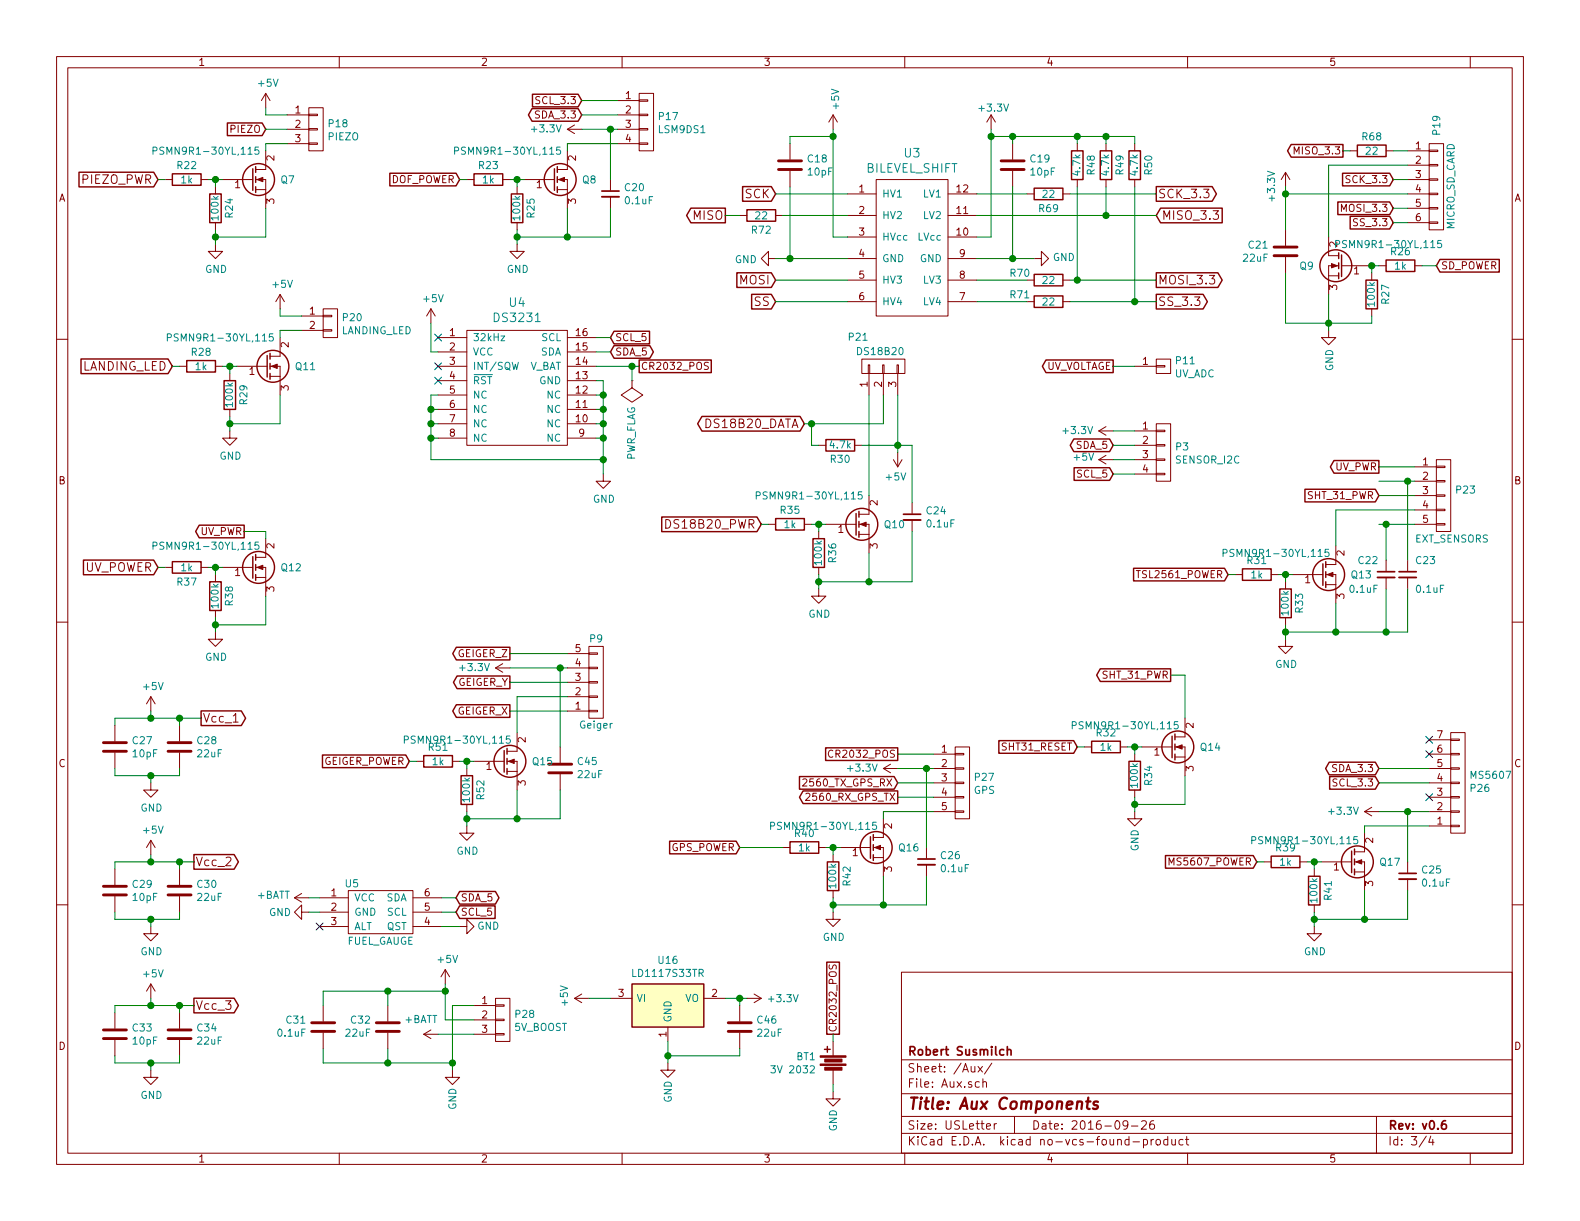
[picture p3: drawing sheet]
<svg xmlns="http://www.w3.org/2000/svg" width="279mm" height="216mm" viewBox="0 0 279 216" stroke-linecap="round" stroke-linejoin="round" font-family="sans-serif">
<g fill="none" stroke="#840000" stroke-width=".18">
<path d="M10 10h259.4v195.9h-259.4zM12 12h255.4v191.9h-255.4zM47 16.5l-.8 1.3M47 16.5v2.6M47 16.5l.8 1.3M54.6 19.1h2.5v7.6h-2.5zM60 10v2M109.2 17.8h3.8M110 10v2M113 17.7h1.6v.2h-1.6zM113 16.5h2.6v10.2h-2.6zM160 10v2"/>
<path d="M210 10v2M260 10v2M29.2 31.8h1.3M35.6 31.8h1.2M38.1 33v1.3M38.1 39.4v1.2M39.4 31.8h5.3M45.2 31.8h1.8v5M45.2 33.5h1.8M47 26.7v3.3h-1.8M50.8 20.3h3.8M50.8 22.9h3.8"/>
<path d="M50.8 25.4h3.8M54.6 25.3h1.5v.2h-1.5zM54.6 22.7h1.5v.3h-1.5zM54.6 20.2h1.5v.2h-1.5zM82.5 31.8h1.3M88.9 31.8h1.3M91.4 33v1.3M91.4 39.4v1.2M92.7 31.8h5.3M98.6 31.8h1.7v5M98.6 33.5h1.7M100.3 22.9h2.6"/>
<path d="M100.3 22.9l1.3 .7M100.3 26.7v3.3h-1.7M101.6 22.1l-1.3 .8M107.9 31.8v1.9M107.9 34.8v2M109.2 20.3h3.8M109.2 22.9h3.8M109.2 25.4h3.8M113 25.3h1.6v.2h-1.6zM113 22.7h1.6v.3h-1.6zM113 20.2h1.6v.2h-1.6zM130.8 38.1h1.3"/>
<path d="M137.2 38.1h1.2M139.7 25.4v2.8M139.7 30.2v2.8M147.3 20.3l-.7 1.3M147.3 20.3v2.6M147.3 20.3l.8 1.3M149.9 34.3h5M149.9 38.1h5M154.9 31.8h12.7v24.1h-12.7zM167.6 34.3h5.1M167.6 38.1h5.1M175.3 20.3l-.8 1.3"/>
<path d="M175.3 20.3v2.6M175.3 20.3l.7 1.3M179.1 25.4v2.8M179.1 30.2v2.8M181.6 34.3h1.3M188 34.3h1.2M190.5 25.4v1.3M190.5 31.8v1.2M195.6 25.4v1.3M195.6 31.8v1.2M200.7 25.4v1.3M200.7 31.8v1.2"/>
<path d="M227.3 30.5l-.7 1.3M227.3 30.5v2.5M227.3 30.5l.8 1.3M238.8 26.7h1.2M245.1 26.7h1.3M248.9 31.8h3.8M248.9 34.3h3.8M248.9 26.7h3.8M248.9 29.2h3.8M248.9 36.8h3.8M248.9 39.4h3.8M252.7 39.2h1.6v.3h-1.6z"/>
<path d="M252.7 36.7h1.6v.3h-1.6zM252.7 34.2h1.6v.2h-1.6zM252.7 31.6h1.6v.3h-1.6zM252.7 29.1h1.6v.2h-1.6zM252.7 26.5h1.6v.3h-1.6zM252.7 25.4h2.6v15.2h-2.6zM10 60h2M38.1 43.2v1.3h1.3l-1.3 1.2-1.3-1.2h1.3M49.5 52.1l-.7 1.2M49.5 52.1v2.5M49.5 59.7v3.3h-1.7M49.5 52.1l.8 1.2"/>
<path d="M53.3 55.9h3.8M53.3 58.4h3.8M57.1 58.3h1.6v.2h-1.6zM57.1 55.8h1.6v.2h-1.6zM57.1 54.6h2.6v5.1h-2.6zM76.2 54.6l-.8 1.3M76.2 54.6v2.6M76.2 54.6l.8 1.3M77.5 59.7h5M82.5 58.4h17.8v20.3h-17.8zM91.4 43.2v1.3h1.3l-1.3 1.2-1.2-1.2h1.2M100.3 59.7h5.1"/>
<path d="M135.9 45.7v-1.2l-1.3 1.2 1.3 1.3v-1.3h1.3M149.9 41.9h5M149.9 45.7h5M149.9 49.5h5M149.9 53.3h5M167.6 41.9h5.1M167.6 45.7h5.1M167.6 49.5h5.1M167.6 53.3h5.1M181.6 49.5h1.3M181.6 53.3h1.3M182.9 45.7h1.2v-1.2l1.3 1.2-1.3 1.3v-1.3"/>
<path d="M188 49.5h1.2M188 53.3h1.2M227.3 40.6v2.8M227.3 45.5v2.8M234.9 58.4v1.3h1.3l-1.3 1.3-1.2-1.3h1.2M234.9 48.8h1.8M234.9 41.9v3.3h1.8M236.7 47h-1.8v5.1M237.2 47h5.4M242.6 48.3v1.2M242.6 54.6v1.3M243.8 47h1.3"/>
<path d="M250.2 47h1.3M267.4 60h2M31.7 64.8h1.3M38.1 64.8h1.3M40.6 76.2v1.3h1.3l-1.3 1.2-1.2-1.2h1.2M40.6 66v1.3M40.6 72.4v1.3M41.9 64.8h5.3M47.8 64.8h1.7v5.1M47.8 66.5h1.7M77.5 62.2h5M77.5 64.8h5"/>
<path d="M77.5 67.3h5M77.5 69.9h5M77.5 72.4h5M77.5 74.9h5M77.5 77.5h5M100.3 62.2h5.1M100.3 64.8h5.1M100.3 67.3h5.1M100.3 69.9h5.1M100.3 72.4h5.1M100.3 74.9h5.1M100.3 77.5h5.1"/>
<path d="M111.8 67.3h.1M111.8 67.3v1.3l1.9 1.3-1.9 1.2-1.9-1.2 1.9-1.3M125.3 64.1h-.5l-.2 .1v.3l.5 .3 .2 .3-.3 .2h-.5M144.8 78.7h1.2M151.1 78.7h1.3M152.4 63.5h7.6v2.5h-7.6zM153.5 64.5h.3v1.5h-.3zM153.7 66v3.9M156.1 64.5h.2v1.5h-.2zM156.2 66v3.9M158.6 64.5h.3v1.5h-.3zM158.7 66v3.9"/>
<path d="M194.3 76.2l1.3 .8M194.3 76.2h2.5M195.6 75.4l-1.3 .8M200.7 76.2h3.8M200.7 78.7h3.8M200.7 64.8h3.8M204.5 78.6h1.5v.3h-1.5zM204.5 76.1h1.5v.2h-1.5zM204.5 74.9h2.5v10.2h-2.5zM204.5 64.6h1.5v.3h-1.5zM204.5 63.5h2.5v2.5h-2.5zM47 95.3v3.3h-1.8"/>
<path d="M106.7 83.8v1.3h1.2l-1.2 1.3-1.3-1.3h1.3M117.7 91.9a.77 .77 0 0 1 .9 .7 .77 .77 0 0 1-.9 .8zM135.9 92.7h1.3M142.2 92.7h1.3M144.8 94v1.3M146 92.7h5.4M151.9 92.7h1.8v5.1M151.9 94.5h1.8M153.7 87.6v3.3h-1.8M158 81.3l.7 1.3M158.7 80v2.6M159.5 81.3l-.8 1.3"/>
<path d="M161.3 88.9v1.9M161.3 91.9v2.1M194.3 81.3l1.3 .7M194.3 81.3h2.5M195.6 80.5l-1.3 .8M200.7 81.3h3.8M200.7 83.8h3.8M204.5 83.7h1.5v.2h-1.5zM204.5 81.2h1.5v.2h-1.5zM236.2 96.5v3.3h-1.8M245.1 99.1v1.9M248.9 99.1v1.9"/>
<path d="M250.2 82.6h3.8M250.2 85.1h3.8M250.2 87.6h3.8M250.2 90.2h3.8M250.2 92.7h3.8M254 92.6h1.5v.2h-1.5zM254 90h1.5v.3h-1.5zM254 87.5h1.5v.3h-1.5zM254 85h1.5v.2h-1.5zM254 82.4h1.5v.3h-1.5zM254 81.3h2.5v12.7h-2.5zM10 110h2"/>
<path d="M29.2 100.3h1.3M35.6 100.3h1.2M38.1 111.8v1.2h1.3l-1.3 1.3-1.3-1.3h1.3M38.1 101.6v1.3M38.1 108v1.2M39.4 100.3h5.3M45.2 100.3h1.8v5.1M45.2 102.1h1.8M87.6 118.1l1.3 .8M87.6 118.1h2.6M88.9 117.3l-1.3 .8M100.3 118.1h3.8"/>
<path d="M100.3 115.6h3.8M104.1 115.4h1.6v.3h-1.6zM104.1 118h1.6v.2h-1.6zM104.1 114.3h2.6v12.7h-2.6zM144.8 104.1v1.3h1.2l-1.2 1.3-1.3-1.3h1.3M144.8 100.3v1.3M218.4 101.6h1.3M224.8 101.6h1.3M227.3 113v1.3h1.3l-1.3 1.3-1.2-1.3h1.2M227.3 102.9v1.2M227.3 109.2v1.3M228.6 101.6h5.3"/>
<path d="M234.4 101.6h1.8v5.1M234.4 103.4h1.8M245.1 102.1v2M248.9 102.1v2M267.4 110h2M20.3 128.3v2.8M20.3 133.1v2.8M26.7 138.4v1.3h1.2l-1.2 1.3-1.3-1.3h1.3M26.7 123.2l-.8 1.3M26.7 123.2v2.5M26.7 123.2l.7 1.3M31.7 128.3v2.8"/>
<path d="M31.7 133.1v2.8M41.2 127.7h.9M73.7 134.6h1.2M80 134.6h1.3M82.5 135.9v1.3M83.8 134.6h5.4M89.7 134.6h1.7v5.1M89.7 136.4h1.7M91.4 129.5v3.3h-1.7M99.1 132.1v2.8M99.1 136.9v2.8M100.3 125.7h3.8"/>
<path d="M100.3 123.2h3.8M100.3 120.7h3.8M104.1 120.5h1.6v.3h-1.6zM104.1 123.1h1.6v.2h-1.6zM104.1 125.6h1.6v.3h-1.6zM142 137.8l.4-.1 .3 .4-.8 .9h.8M147.3 132.8a.6 .6 0 0 0-.9 .4 .6 .6 0 0 0 .6 .7l.3-.1M156.2 135.9h2.5M156.2 135.9l1.3 .8M157.5 135.1l-1.3 .8M165.1 138.4h3.8M165.1 135.9h3.8"/>
<path d="M165.1 133.4h3.8M168.9 138.3h1.5v.3h-1.5zM168.9 135.8h1.5v.2h-1.5zM168.9 133.2h1.5v.3h-1.5zM168.9 132.1h2.5v12.7h-2.5zM191.8 132.1h1.2M198.1 132.1h1.3M200.7 133.4v1.2M200.7 139.7v1.3M201.9 132.1h5.4M207.8 132.1h1.7v5.1M207.8 133.9h1.7"/>
<path d="M209.5 127v3.3h-1.7M252.7 138.4h3.8M252.7 135.9h3.8M252.7 133.4h3.8M252.7 130.8h3.8M256.5 129.5h2.6v17.8h-2.6zM256.5 130.7h1.6v.2h-1.6zM256.5 133.2h1.6v.3h-1.6zM256.5 135.8h1.6v.2h-1.6zM256.5 138.3h1.6v.3h-1.6zM10 160h2M20.3 153.7v2.8"/>
<path d="M20.3 158.5v2.8M26.7 148.6v2.5M26.7 148.6l-.8 1.3M26.7 148.6l.7 1.3M31.7 153.7v2.8M31.7 158.5v2.8M52.1 158.8h2.5M52.1 158.8l1.2 .7M53.3 158l-1.2 .8M56.5 158.8h5.1M61.6 157.5h11.4v7.6h-11.4zM73 158.8h5.1"/>
<path d="M82.5 146.1v1.2h1.3l-1.3 1.3-1.2-1.3h1.2M82.5 142.2v1.3M138.4 149.9h1.3M142.5 140.4l.5-.1 .2 .3-.8 .9h.8M144.8 149.9h1.2M147.3 151.1v1.3M147.3 157.5v1.3M148.6 149.9h5.3M154.4 149.9h1.8v5M154.4 151.6h1.8M156.2 144.8v3.3h-1.8M163.8 149.9v1.9"/>
<path d="M163.8 152.9v2M165.1 143.5h3.8M165.1 141h3.8M168.9 143.4h1.5v.2h-1.5zM168.9 140.8h1.5v.3h-1.5zM200.7 143.5v1.3h1.2l-1.2 1.3-1.3-1.3h1.3M223.5 152.4h1.3M229.9 152.4h1.2M232.4 153.7v1.2M233.7 152.4h5.3M239.5 152.4h1.8v5.1M239.5 154.2h1.8"/>
<path d="M241.3 143.5h2.5M241.3 143.5l1.3 .8M241.3 147.3v3.3h-1.8M242.6 142.7l-1.3 .8M248.9 152.4v1.9M248.9 155.4v2.1M252.7 146.1h3.8M252.7 143.5h3.8M252.7 141h3.8M256.5 140.8h1.6v.3h-1.6zM256.5 143.4h1.6v.2h-1.6zM256.5 145.9h1.6v.3h-1.6z"/>
<path d="M267.4 160h2M20.3 179.1v2.8M26.7 163.8v1.3h1.2l-1.2 1.3-1.3-1.3h1.3M26.7 174v2.5M26.7 174l-.8 1.3M26.7 174l.7 1.3M31.7 179.1v2.8M53.3 161.3v-1.3l-1.2 1.3 1.2 1.3v-1.3h1.3M56.5 161.3h5.1M56.5 163.8h5.1M57.1 177.8v2.8M68.6 177.8v2.8"/>
<path d="M73 161.3h5.1M73 163.8h5.1M78.7 171.5l-.7 1.2M78.7 171.5v2.5M78.7 171.5l.8 1.2M81.3 163.8h1.2v-1.2l1.3 1.2-1.3 1.3v-1.3M83.8 177.8h3.8M87.6 177.7h1.6v.2h-1.6zM87.6 176.5h2.6v7.7h-2.6zM101.6 176.5h2.5M101.6 176.5l1.3 .8M102.9 175.8l-1.3 .7"/>
<path d="M107.9 176.5h3.9M124.5 176.5h3.8M130.8 177.8v2.8M132.1 176.5h2.5M133.3 175.8l1.3 .7M134.6 176.5l-1.3 .8M146.7 170.6l-.1 .5 .1 .2h.4l.2-.6 .4-.1 .2 .3-.1 .4M147.3 161.3v1.3h1.3l-1.3 1.2-1.3-1.2h1.3M159.4 171.9h108v32h-108zM232.4 163.8v1.3h1.3l-1.3 1.3-1.3-1.3h1.3M232.4 160v1.3M20.3 183.9v2.8"/>
<path d="M26.7 189.2v1.3h1.2l-1.2 1.3-1.3-1.3h1.3M31.7 183.9v2.8M57.1 182.6v2.8M68.6 182.6v2.8M74.9 182.9h2.6M74.9 182.9l1.3 .7M76.2 182.1l-1.3 .8M80 189.2v1.3h1.3l-1.3 1.3-1.3-1.3h1.3M83.8 180.3h3.8M83.8 182.9h3.8M87.6 182.8h1.6v.2h-1.6zM87.6 180.2h1.6v.3h-1.6z"/>
<path d="M118.1 188v1.2h1.3l-1.3 1.3-1.3-1.3h1.3M118.1 181.6v2.6M130.8 182.6v2.8M147.3 193v1.3h1.3l-1.3 1.3-1.3-1.3h1.3M147.3 184.2v2.5M147.3 189.2v2.6M159.4 197.4h108M159.4 193.4h108M159.4 187.4h108M172.9 188.6l.8 1M173.2 191.3h-.5l-.2 .2v.6l.2 .2 .5-.1M173.7 188.6l-.8 1"/>
<path d="M173.8 191.4l.2-.1h.4v1M173.8 190.8v1.5M174.4 199.2l.8-.2-.1-.2-.4-.1-.3 .2 .1 .7h.6M175.4 188l-1.3 1.9M175.8 198.7v1M176.2 198.7l-.3 .1-.1 .2M179.4 197.4v3M199.4 198.8l-.1 .2a.48 .48 0 0 1-.6 0v-.7a.48 .48 0 0 1 .6-.1l.1 .1a1.19 1.19 0 0 1-.2 1.3l-.5 .1M200.1 199.1h1.1M201.9 198.3l.2-.1h.3l.3 .1v.3v.2l-.9 .9h.9M204 198.2a.59 .59 0 0 0-.7 .6l.1 .7 .2 .2 .5-.2 .1-.5-.2-.2h-.4l-.3 .2M243.4 197.4v6.5"/>
<path d="M60 203.9v2M110 203.9v2M159.4 200.4h108M160 203.9v2M200.4 201.9h1.1M202.2 201.5h.4l.3 .3-.1 .6h-.6M202.2 201.5v1.5M203.6 201.5v1M204 201.5l-.4 .3M204.5 201.6l.2-.1 .4 .1v.7l-.2 .2-.4-.2zM206.5 201.5h-.4l-.3 .3v.5l.3 .2 .4-.1M206.5 201v1.5"/>
<path d="M207.2 201.5l.1 .9 .3 .1 .2-.2M207.8 201.5v1M209.2 201.5h-.4l-.3 .3 .1 .5 .2 .2 .4-.1M209.6 201.5h.6M209.9 201v1.3l.3 .2M210 203.9v2M252.2 200.9l-1.2 1.9M253 200.9l-.3 1.1h.9M253.4 201.5v1M260 203.9v2"/>
</g>
<path d="M106.4 33.8h3.1M159.8 90.9h3M243.6 101.1h3M247.4 101.1h3M162.3 151.9h3.1M247.4 154.4h3M178.1 185.7l.1-.1a.37 .37 0 0 1 .6 .2v.8M178.1 185.1v1.5M255.6 198.2a.62 .62 0 0 0-.7 .6l.1 .7 .2 .2 .5-.2 .1-.5-.2-.2h-.4l-.3 .2" fill="none" stroke="#840000" stroke-width=".3"/>
<path d="M192.1 194.8h.7M192.5 194.1l-.3 1.7 .1 .2 .4 .1M194.2 194.8a.49 .49 0 0 0-.8 .3l.2 .3 .5 .1 .1 .2-.4 .4-.5-.1" fill="none" stroke="#840000" stroke-width=".41"/>
<g fill="none" stroke="#840000" stroke-width=".25">
<path d="M94.1 19.2h8.1l.7 1.1-.7 1.1h-8.1l-.7-1.1zM94.2 16.7h8l.7 1.1-.7 1.1h-8zM14 30.5h13.2l.7 1.3-.7 1.2h-13.2zM30.5 30.7h5.1v2.1h-5.1zM37.1 34.3h2v5.1h-2zM40.2 21.7h6.2l.6 1.2-.6 1.1h-6.2zM44.7 29.8v3.9M45.2 29.5v1M45.2 31.2v1.1M45.2 33v1M68.9 30.6h11.7l.7 1.2-.7 1.1h-11.7zM83.8 30.7h5.1v2.1h-5.1z"/>
<path d="M90.4 34.3h2.1v5.1h-2.1zM98 29.8v3.9M98.6 29.5v1M98.6 31.2v1.1M98.6 33v1M122.2 36.8h6.1v2.6h-6.1l-.8-1.3zM131.3 33h5.1l.8 1.3-.8 1.3h-5.1zM132.1 37.1h5.1v2h-5.1zM182.9 33.3h5.1v2h-5.1zM189.5 26.7h2v5.1h-2zM194.6 26.7h2v5.1h-2zM199.6 26.7h2.1v5.1h-2.1z"/>
<path d="M204.5 33h9.9l.7 1.3-.7 1.3h-9.9zM205.2 36.8h10.9v2.6h-10.9l-.7-1.3zM228.3 25.6h9.2v2.2h-9.2l-.6-1.1zM236.6 35.7h9.1l.7 1.1-.7 1.1h-9.1zM237.4 30.6h8.3l.7 1.2-.7 1.1h-8.3zM238.8 38.3h6.9l.7 1.1-.7 1.1h-6.9zM240 25.7h5.1v2h-5.1zM108.6 58.6h6.3v2.2h-6.3l-.7-1.1zM130.3 48.2h6.1l.8 1.3-.8 1.3h-6.1zM132.9 52h3.5l.8 1.3-.8 1.3h-3.5zM182.9 48.5h5.1v2h-5.1zM182.9 52.3h5.1v2.1h-5.1z"/>
<path d="M204.5 48.2h10.9l.7 1.3-.7 1.3h-10.9zM204.5 52h8.3l.7 1.3-.7 1.3h-8.3zM236.7 44.7v1M236.7 46.5v1M236.7 48.3v1M237.2 45.1v3.8M241.6 49.5h2v5.1h-2zM245.1 46h5.1v2h-5.1zM254.6 45.9h10.5v2.2h-10.5l-.6-1.1zM14.3 63.5h15.4l.8 1.3-.8 1.3h-15.4zM33 63.8h5.1v2h-5.1zM39.6 67.3h2.1v5.1h-2.1z"/>
<path d="M47.2 62.9v3.8M47.8 62.5v1M47.8 64.3v1M47.8 66v1.1M108.6 61.1h6.3l.6 1.1-.6 1.1h-6.3l-.7-1.1zM113 63.7h12.8v2.2h-12.8zM124.1 73.6h17.4l.7 1.3-.7 1.3h-17.4l-.7-1.3zM146 77.7h5.1v2.1h-5.1zM185 63.7h11.8v2.2h-11.8l-.7-1.1zM189.9 77.6h6.3l.6 1.1-.6 1.2h-6.3l-.6-1.2zM14.8 99h12.4l.7 1.3-.7 1.3h-12.4zM30.5 99.3h5.1v2h-5.1z"/>
<path d="M35.2 92.9h8v2.2h-8l-.6-1.1zM44.7 98.4v3.8M45.2 98v1.1M45.2 99.8v1M117 91.4h16.9l.7 1.3-.7 1.3h-16.9zM137.2 91.7h5v2h-5zM143.8 95.3h2v5h-2zM151.4 90.8v3.8M151.9 90.4v1M151.9 92.2v1M151.9 94v1M189.9 82.7h6.3l.6 1.1-.6 1.1h-6.3z"/>
<path d="M230.8 86.5h12.4l.6 1.1-.6 1.1h-12.4zM233.9 99.7v3.8M234.4 99.3v1M235.9 81.4h7.9v2.3h-7.9l-.6-1.1zM37.1 102.9h2v5.1h-2zM45.2 101.6v1M80.7 114.5h9.5v2.2h-9.5l-.6-1.1zM80.8 119.5h9.4v2.3h-9.4l-.6-1.1zM194.6 118.3h12.4v2.2h-12.4l-.7-1.1zM200.5 100.5h16l.7 1.1-.7 1.1h-16zM219.7 100.6h5.1v2h-5.1zM226.3 104.1h2v5.1h-2z"/>
<path d="M234.4 101.1v1M234.4 102.9v1M35.6 125.7h7.1l.7 1.3-.7 1.3h-7.1zM57 133.5h14.8l.6 1.1-.6 1.1h-14.8zM74.9 133.6h5.1v2h-5.1zM80.7 124.6h9.5v2.2h-9.5l-.6-1.1zM81.5 137.2h2.1v5h-2.1zM89.2 132.7v3.8M89.7 132.3v1.1M89.7 134.1v1M89.7 135.9v1M141.4 137.3h16.7l.6 1.1-.6 1.1h-16.7z"/>
<path d="M142 139.9h16.7v2.2h-16.7l-.6-1.1zM146 132.2h12.7v2.3h-12.7zM176.6 131h13.3l.6 1.1-.6 1.1h-13.3zM193 131.1h5.1v2h-5.1zM199.6 134.6h2.1v5.1h-2.1zM207.3 130.2v3.8M207.8 129.8v1M207.8 131.6v1M207.8 133.4v1M235.1 134.8h8.1l.6 1.1-.6 1.1h-8.1l-.7-1.1zM235.1 137.3h8.1l.6 1.1-.6 1.1h-8.1zM34.3 151.1h7.1l.8 1.3-.8 1.3h-7.1z"/>
<path d="M81.3 157.6h6.3l.6 1.2-.6 1.1h-6.3l-.7-1.1zM118.4 148.7h11.8l.6 1.2-.6 1.1h-11.8zM139.7 148.8h5.1v2.1h-5.1zM146.3 152.4h2v5.1h-2zM153.9 148v3.8M154.4 147.6v1M154.4 149.4v1M154.4 151.1v1M206.1 151.3h15.5l.6 1.1-.6 1.1h-15.5zM224.8 151.4h5.1v2h-5.1zM231.4 154.9h2v5.1h-2zM239 150.5v3.8"/>
<path d="M239.5 150.1v1M239.5 151.9v1M239.5 153.7v1M34.3 176.5h7.1l.8 1.3-.8 1.3h-7.1zM81.3 160.2h6.3v2.2h-6.3l-.7-1.1zM111.8 174h12.7v7.6h-12.7zM146.2 170.1h2.2v12.8h-2.2zM145.8 185.5h1M146.3 185v1.1"/>
<circle cx="45.7" cy="31.7" r="2.82"/>
<circle cx="99.1" cy="31.7" r="2.82"/>
<circle cx="236.2" cy="47" r="2.82"/>
<circle cx="48.3" cy="64.8" r="2.82"/>
<circle cx="152.4" cy="92.7" r="2.82"/>
<circle cx="45.7" cy="100.3" r="2.82"/>
<circle cx="234.9" cy="101.6" r="2.82"/>
<circle cx="90.2" cy="134.6" r="2.82"/>
<circle cx="208.3" cy="132.1" r="2.82"/>
<circle cx="154.9" cy="149.9" r="2.82"/>
<circle cx="240" cy="152.4" r="2.82"/>
</g>
<g fill="none" stroke="#840000" stroke-width=".51">
<path d="M137.7 30h4M137.7 28.4h4M177 30h4.1M177 28.4h4.1M225.3 45.2h4.1M225.3 43.7h4.1M18.3 132.8h4.1M18.3 131.3h4.1M29.7 132.8h4.1M29.7 131.3h4.1M97 135.1h4.1M97 136.7h4.1"/>
<path d="M18.3 158.2h4.1M18.3 156.7h4.1M29.7 158.2h4.1M29.7 156.7h4.1M18.3 183.6h4.1M18.3 182.1h4.1M29.7 183.6h4.1M29.7 182.1h4.1M55.1 180.8h4.1M55.1 182.4h4.1M66.5 180.8h4.1M66.5 182.4h4.1"/>
<path d="M128.8 180.8h4M128.8 182.4h4"/>
</g>
<path d="M106.4 34.8h3.1M159.8 91.9h3M243.6 102.1h3M247.4 102.1h3M162.3 152.9h3.1M247.4 155.4h3" fill="none" stroke="#840000" stroke-width=".33"/>
<g fill="none" stroke="#000084" stroke-width=".18">
<path d="M76.9 59.1l1.2 1.2M78.1 59.1l-1.2 1.2M76.9 64.2l1.2 1.2M76.9 66.7l1.2 1.2M78.1 64.2l-1.2 1.2M78.1 66.7l-1.2 1.2M252.1 132.7l1.2 1.3M252.1 130.2l1.2 1.2M253.3 132.7l-1.2 1.3M253.3 130.2l-1.2 1.2M252.1 140.4l1.2 1.2M253.3 140.4l-1.2 1.2"/>
<path d="M55.9 163.2l1.2 1.2M57.1 163.2l-1.2 1.2"/>
</g>
<g fill="none" stroke="#008484" stroke-width=".18">
<path d="M27.1 26.7l.6-.1v-.5l-.2-.1h-.4v1.3M45.7 26h-.6v.6l.4-.1 .3 .2v.4l-.3 .2-.4-.1M80.4 26.7l.7-.1v-.5l-.2-.1h-.5v1.3M99.1 26h-.6l-.1 .6 .5-.1 .2 .2v.4l-.2 .2-.5-.1M29.6 59.7l.7-.1v-.4l-.2-.2h-.5v1.3M48.3 59h-.6l-.1 .6 .5-.1 .2 .3v.3l-.2 .2-.5-.1M88.6 59.4h.7l-.7 .8h.7M254.9 42.5h-.6l-.1 .6 .5-.1 .2 .3v.3l-.2 .2-.5-.1M27.1 96.5l.6-.1v-.4l-.2-.1h-.4v1.2M45.7 95.9h-.6v.6l.4-.2 .3 .3v.3l-.3 .2-.4-.1M133.7 87.6l.7-.1v-.4l-.2-.1h-.5v1.2M152.4 87h-.6l-.1 .6 .5-.1 .3 .2v.3l-.3 .2-.5-.1"/>
<path d="M216.3 97.8l.6-.1v-.4l-.1-.2h-.5v1.3M234.9 97.1h-.5l-.1 .6 .5-.1 .2 .3v.3l-.2 .2-.5-.1M71.5 130.8l.7-.1v-.4l-.2-.2h-.5v1.3M90.2 130.1h-.6l-.1 .7 .5-.2 .2 .3v.3l-.2 .2-.5-.1M189.6 128.3l.7-.1v-.5l-.2-.1h-.5v1.3M208.3 127.6h-.6l-.1 .6 .5-.1 .3 .2v.4l-.3 .2-.5-.1M136.3 146.1l.6-.2v-.4l-.1-.1h-.5v1.3M154.9 145.4h-.5l-.1 .6 .5-.1 .2 .2v.3l-.2 .3-.5-.2M221.4 148.6l.6-.1v-.4l-.2-.2h-.4v1.3M240 147.9h-.6v.6l.5-.1 .2 .3v.3l-.2 .2-.5-.1M136.3 188.4h.8l-.4 .5 .4 .2v.5l-.2 .1-.6-.1"/>
</g>
<g fill="#840000" stroke="#840000" stroke-width=".18">
<path d="M48 64.8l1-.4v.8z"/>
<path d="M145 188.1h4.6v.3h-4.6z"/>
<path d="M145 186.7h4.6v.2h-4.6z"/>
<path d="M145.8 188.7h3.1v.5h-3.1z"/>
<path d="M145.8 187.3h3.1v.5h-3.1z"/>
<path d="M45.5 31.8l1-.4v.7z"/>
<path d="M98.8 31.8l1-.4v.7z"/>
<path d="M45.5 100.3l1-.4v.8z"/>
<path d="M89.9 134.6l1-.4v.8z"/>
<path d="M154.7 149.9l1-.4v.7z"/>
<path d="M208 132.1l1-.4v.8z"/>
<path d="M239.8 152.4l1-.4v.8z"/>
<path d="M234.7 101.6l1-.4v.8z"/>
<path d="M235.5 46.6l1 .4-1 .4z"/>
<path d="M152.1 92.7l1.1-.4v.8z"/>
</g>
<path d="M111.8 174h12.7v7.6h-12.7z" fill="#ffffc2" stroke="#ffffc2" stroke-width=".18"/>
<g fill="none" stroke="#008400" stroke-width=".18">
<path d="M47 19.1v1.2h3.8M102.9 17.8h6.3M27.9 31.8h1.3M36.8 31.8h2.6M38.1 31.8v1.2M47 22.9h3.8M47 36.8v5.1h-8.9M50.8 25.4h-3.8v1.3M81.3 31.8h1.2M90.2 31.8h2.5M91.4 31.8v1.2M100.3 36.8v5.1"/>
<path d="M102.9 20.3h6.3M102.9 22.9h6.3M107.9 22.9v8.9M107.9 36.8v5.1h-16.5M109.2 25.4h-8.9v1.3M128.3 38.1h2.5M137.2 34.3h12.7M138.4 38.1h11.5M139.7 33v12.7M147.3 22.9v19h2.6M147.3 24.1h-7.6v1.3M172.7 38.1h31.8"/>
<path d="M172.7 34.3h8.9M175.3 24.1h25.4v1.3M175.3 22.9v19h-2.6M179.1 24.1v1.3M179.1 33v12.7M189.2 34.3h15.3M190.5 24.1v1.3M190.5 33v16.5M195.6 24.1v1.3M195.6 33v5.1M200.7 33v20.3M227.3 34.3h21.6"/>
<path d="M227.3 33v7.6M237.5 26.7h1.3M246.4 26.7h2.5M246.4 31.8h2.5M246.4 36.8h2.5M246.4 39.4h2.5M248.9 29.2h-14v12.7M38.1 40.6v2.6M49.5 54.6v1.3h3.8M53.3 58.4h-3.8v1.3M76.2 57.2v5h1.3M91.4 40.6v2.6"/>
<path d="M105.4 59.7h2.5M137.2 49.5h12.7M137.2 53.3h12.7M137.2 45.7h12.7M172.7 49.5h8.9M172.7 53.3h8.9M172.7 45.7h10.2M189.2 49.5h15.3M189.2 53.3h15.3M227.3 48.3v8.9h15.3v-1.3M234.9 52.1v6.3M243.8 47h-1.2v1.3"/>
<path d="M251.5 47h2.5M30.5 64.8h1.2M39.4 64.8h2.5M40.6 64.8v1.2M40.6 73.7v2.5M49.5 69.9v5h-8.9M76.2 77.5h1.3M76.2 74.9h1.3M76.2 72.4h1.3M77.5 69.9h-1.3v11.4h30.5M105.4 64.8h7.6M105.4 62.2h2.5"/>
<path d="M105.4 77.5h1.3M105.4 74.9h1.3M105.4 72.4h1.3M105.4 69.9h1.3M105.4 67.3h1.3v16.5M111.8 64.8v2.5M143.5 74.9v3.8h1.3M152.4 78.7h8.9v10.2M153.7 69.9v17.7M156.2 69.9v5h-14M158.7 69.9v10.1M196.8 78.7h3.9"/>
<path d="M196.8 64.8h3.9M196.8 76.2h3.9M43.2 94h3.8v1.3M134.6 92.7h1.3M143.5 92.7h2.5M144.8 92.7v1.3M153.7 97.8v5.1M161.3 94v8.9h-16.5M196.8 83.8h3.9M196.8 81.3h3.9M243.8 85.1h6.4M243.8 82.6h6.4"/>
<path d="M243.8 92.7h6.4M243.8 87.6h6.4M245.1 92.7v6.4M248.9 85.1v14M250.2 90.2h-14v6.3M27.9 100.3h1.3M36.8 100.3h2.6M38.1 100.3v1.3M38.1 109.2v2.6M47 105.4v5.1h-8.9M90.2 115.6h10.1M90.2 118.1h10.1"/>
<path d="M99.1 118.1v14M144.8 101.6v2.5M207 119.4h2.5v7.6M217.2 101.6h1.2M226.1 101.6h2.5M227.3 101.6v1.3M227.3 110.5v2.5M236.2 106.7v5.1M245.1 104.1v7.7M248.9 104.1v7.7h-21.6M20.3 135.9v1.3h11.4v-1.3M26.7 125.7v1.3"/>
<path d="M26.7 137.2v1.2M31.7 127v1.3M35.6 127h-15.3v1.3M72.4 134.6h1.3M81.3 134.6h2.5M82.5 134.6v1.3M90.2 125.7h10.1M90.2 120.7h10.1M91.4 139.7v5.1M99.1 139.7v5.1h-16.6M100.3 123.2h-8.9v6.3M158.7 133.4h6.4"/>
<path d="M158.7 138.4h6.4M158.7 135.9h6.4M163.8 135.9v14M190.5 132.1h1.3M199.4 132.1h2.5M200.7 132.1v1.3M209.5 137.2v5h-8.8M243.8 138.4h8.9M243.8 135.9h8.9M26.7 151.1v1.3M31.7 152.4v1.3M34.3 152.4h-14v1.3"/>
<path d="M54.6 158.8h1.9M78.1 158.8h2.5M82.5 143.5v2.6M130.8 149.9h7.6M146 149.9h2.6M147.3 149.9v1.2M147.3 158.8v2.5M156.2 154.9v5.1M158.7 141h6.4M163.8 154.9v5.1h-16.5M165.1 143.5h-8.9v1.3M200.7 141v2.5"/>
<path d="M222.2 152.4h1.3M231.1 152.4h2.6M232.4 152.4v1.3M241.3 157.5v5.1M243.8 143.5h8.9M248.9 143.5v8.9M248.9 157.5v5.1h-16.5M252.7 146.1h-11.4v1.2M20.3 161.3v1.3h11.4v-1.3M26.7 162.6v1.2M26.7 176.5v1.3M31.7 177.8v1.3"/>
<path d="M34.3 177.8h-14v1.3M54.6 161.3h1.9M68.6 175.3v2.5M78.1 163.8h3.2M78.1 161.3h2.5M78.7 175.3h-21.6v2.5M78.7 174v6.3h5.1M83.8 177.8h-3.8v11.4M104.1 176.5h3.8M128.3 176.5h3.8M130.8 176.5v1.3M232.4 161.3v2.5"/>
<path d="M20.3 186.7v1.3h11.4v-1.3M26.7 188v1.2M57.1 185.4v2.6h22.9M68.6 185.4v2.6M77.5 182.9h6.3M118.1 184.2v3.8M130.8 185.4v1.3h-12.7M147.3 182.9v1.3M147.3 191.8v1.2"/>
</g>
<g fill="#008400" stroke="#008400" stroke-width=".25">
<circle cx="118.1" cy="186.7" r=".51"/>
<circle cx="130.8" cy="176.5" r=".51"/>
<circle cx="200.7" cy="53.3" r=".51"/>
<circle cx="245.1" cy="111.8" r=".51"/>
<circle cx="111.8" cy="64.8" r=".51"/>
<circle cx="195.6" cy="38.1" r=".51"/>
<circle cx="190.5" cy="49.5" r=".51"/>
<circle cx="190.5" cy="24.1" r=".51"/>
<circle cx="195.6" cy="24.1" r=".51"/>
<circle cx="179.1" cy="24.1" r=".51"/>
<circle cx="99.1" cy="118.1" r=".51"/>
<circle cx="91.4" cy="144.8" r=".51"/>
<circle cx="82.6" cy="144.8" r=".51"/>
<circle cx="82.6" cy="134.6" r=".51"/>
<circle cx="163.8" cy="135.9" r=".51"/>
<circle cx="76.2" cy="77.5" r=".51"/>
<circle cx="76.2" cy="74.9" r=".51"/>
<circle cx="76.2" cy="72.4" r=".51"/>
<circle cx="106.7" cy="69.9" r=".51"/>
<circle cx="106.7" cy="72.4" r=".51"/>
<circle cx="106.7" cy="74.9" r=".51"/>
<circle cx="106.7" cy="77.5" r=".51"/>
<circle cx="106.7" cy="81.3" r=".51"/>
<circle cx="156.2" cy="160" r=".51"/>
<circle cx="147.3" cy="160" r=".51"/>
<circle cx="147.3" cy="149.9" r=".51"/>
<circle cx="68.6" cy="175.3" r=".51"/>
<circle cx="68.6" cy="188" r=".51"/>
<circle cx="80" cy="188" r=".51"/>
<circle cx="78.7" cy="175.3" r=".51"/>
<circle cx="200.7" cy="142.2" r=".51"/>
<circle cx="200.7" cy="132.1" r=".51"/>
<circle cx="248.9" cy="143.5" r=".51"/>
<circle cx="241.3" cy="162.6" r=".51"/>
<circle cx="232.4" cy="162.6" r=".51"/>
<circle cx="232.4" cy="152.4" r=".51"/>
<circle cx="245.1" cy="92.7" r=".51"/>
<circle cx="236.2" cy="111.8" r=".51"/>
<circle cx="227.3" cy="111.8" r=".51"/>
<circle cx="227.3" cy="101.6" r=".51"/>
<circle cx="108" cy="22.9" r=".51"/>
<circle cx="100.3" cy="41.9" r=".51"/>
<circle cx="91.4" cy="41.9" r=".51"/>
<circle cx="91.4" cy="31.8" r=".51"/>
<circle cx="235" cy="57.2" r=".51"/>
<circle cx="227.3" cy="34.3" r=".51"/>
<circle cx="153.7" cy="102.9" r=".51"/>
<circle cx="144.8" cy="102.9" r=".51"/>
<circle cx="143.5" cy="74.9" r=".51"/>
<circle cx="158.8" cy="78.7" r=".51"/>
<circle cx="38.1" cy="110.5" r=".51"/>
<circle cx="242.6" cy="47" r=".51"/>
<circle cx="175.3" cy="24.1" r=".51"/>
<circle cx="179.1" cy="45.7" r=".51"/>
<circle cx="139.7" cy="45.7" r=".51"/>
<circle cx="147.3" cy="24.1" r=".51"/>
<circle cx="144.8" cy="92.7" r=".51"/>
<circle cx="26.7" cy="177.8" r=".51"/>
<circle cx="26.7" cy="188" r=".51"/>
<circle cx="31.8" cy="177.8" r=".51"/>
<circle cx="26.7" cy="152.4" r=".51"/>
<circle cx="26.7" cy="162.6" r=".51"/>
<circle cx="31.8" cy="152.4" r=".51"/>
<circle cx="26.7" cy="127" r=".51"/>
<circle cx="26.7" cy="137.2" r=".51"/>
<circle cx="31.8" cy="127" r=".51"/>
<circle cx="38.1" cy="100.3" r=".51"/>
<circle cx="40.6" cy="74.9" r=".51"/>
<circle cx="40.6" cy="64.8" r=".51"/>
<circle cx="38.1" cy="41.9" r=".51"/>
<circle cx="38.1" cy="31.8" r=".51"/>
<circle cx="248.9" cy="85.1" r=".51"/>
</g>
<text font-size="2.8" fill="#840000" x="160.4" y="196.2">Title: Aux Components</text>
<g font-size="2.1" fill="#008484">
<text x="159.9" y="27.8">U3</text>
<text x="153.2" y="30.5">BILEVEL_SHIFT</text>
<text x="87.6" y="56.9">DS3231</text>
<text x="90.1" y="54.3">U4</text>
</g>
<g font-size="2.1" fill="#840000">
<text x="14.5" y="32.5">PIEZO_PWR</text>
<text x="131.8" y="35.1">SCK</text>
<text x="204.7" y="35.1">SCK_3.3</text>
<text x="122.6" y="38.9">MISO</text>
<text x="205.4" y="38.9">MISO_3.3</text>
<text x="130.8" y="50.3">MOSI</text>
<text x="204.7" y="50.3">MOSI_3.3</text>
<text x="133.4" y="54.1">SS</text>
<text x="204.7" y="54.1">SS_3.3</text>
<text x="14.5" y="65.5">LANDING_LED</text>
<text x="125" y="75.7">DS18B20_DATA</text>
<text x="118.4" y="93.5">DS18B20_PWR</text>
<text x="14.9" y="101.1">UV_POWER</text>
<text x="35.8" y="127.8">Vcc_1</text>
<text x="34.5" y="153.2">Vcc_2</text>
<text x="34.5" y="178.6">Vcc_3</text>
<text x="160.4" y="189.6">Sheet: /Aux/</text>
<text x="160.4" y="186.6">Robert Susmilch</text>
<text x="160.4" y="192.3">File: Aux.sch</text>
<text x="160.4" y="202.5">KiCad E.D.A. kicad no-vcs-found-product</text>
<text x="160.4" y="199.7">Size: USLetter</text>
<text x="182.4" y="199.7">Date: 2016-09-26</text>
<text x="245.4" y="199.7">Rev: v0.6</text>
<text x="245.4" y="202.5">Id: 3/4</text>
</g>
<g font-size="1.8" fill="#840000">
<text x="35" y="11.6">1</text>
<text x="85" y="11.6">2</text>
<text x="135" y="11.6">3</text>
<text x="185" y="11.6">4</text>
<text x="235" y="11.6">5</text>
<text x="110.6" y="17.5">1</text>
<text x="40.9" y="23.5">PIEZO</text>
<text x="52.2" y="20.1">1</text>
<text x="52.2" y="22.6">2</text>
<text x="94.9" y="21">SDA_3.3</text>
<text x="95.1" y="18.4">SCL_3.3</text>
<text x="110.6" y="20.1">2</text>
<text x="110.6" y="22.6">3</text>
<text x="48.5" y="28.4" transform="rotate(-90 48.5 28.4)">2</text>
<text x="52.2" y="25.1">3</text>
<text x="101.9" y="28.4" transform="rotate(-90 101.9 28.4)">2</text>
<text x="110.6" y="25.1">4</text>
<text x="229.3" y="27.3">MISO_3.3</text>
<text x="250.3" y="26.4">1</text>
<text x="250.3" y="29">2</text>
<text x="10.4" y="35.6">A</text>
<text x="41.6" y="33.3">1</text>
<text x="69.1" y="32.4">DOF_POWER</text>
<text x="94.9" y="33.3">1</text>
<text x="151.9" y="34">1</text>
<text x="169.2" y="34">12</text>
<text x="238.4" y="32.4">SCK_3.3</text>
<text x="250.3" y="31.5">3</text>
<text x="250.3" y="34">4</text>
<text x="267.8" y="35.6">A</text>
<text x="48.5" y="36" transform="rotate(-90 48.5 36)">3</text>
<text x="101.9" y="36" transform="rotate(-90 101.9 36)">3</text>
<text x="151.9" y="37.8">2</text>
<text x="151.9" y="41.7">3</text>
<text x="169.2" y="41.7">10</text>
<text x="169.2" y="37.8">11</text>
<text x="237.6" y="37.5">MOSI_3.3</text>
<text x="239.8" y="40">SS_3.3</text>
<text x="250.3" y="36.6">5</text>
<text x="250.3" y="39.1">6</text>
<text x="151.9" y="45.5">4</text>
<text x="169.7" y="45.5">9</text>
<text x="254.8" y="47.6">SD_POWER</text>
<text x="151.9" y="49.3">5</text>
<text x="151.9" y="53.1">6</text>
<text x="169.7" y="53.1">7</text>
<text x="169.7" y="49.3">8</text>
<text x="236.5" y="51.3" transform="rotate(-90 236.5 51.3)">3</text>
<text x="239.4" y="48.5">1</text>
<text x="54.8" y="55.6">1</text>
<text x="54.8" y="58.2">2</text>
<text x="79.5" y="59.4">1</text>
<text x="101.9" y="59.4">16</text>
<text x="51.1" y="61.4" transform="rotate(-90 51.1 61.4)">2</text>
<text x="79.5" y="62">2</text>
<text x="79.5" y="64.5">3</text>
<text x="101.9" y="64.5">14</text>
<text x="101.9" y="62">15</text>
<text x="108.7" y="60.3">SCL_5</text>
<text x="108.7" y="62.9">SDA_5</text>
<text x="113.3" y="65.4">CR2032_POS</text>
<text x="184.6" y="65.4">UV_VOLTAGE</text>
<text x="202.1" y="64.5">1</text>
<text x="44.1" y="66.3">1</text>
<text x="51.1" y="69.1" transform="rotate(-90 51.1 69.1)">3</text>
<text x="79.5" y="67.1">4</text>
<text x="79.5" y="69.6">5</text>
<text x="101.9" y="69.6">12</text>
<text x="101.9" y="67.1">13</text>
<text x="153.4" y="68.4" transform="rotate(-90 153.4 68.4)">1</text>
<text x="156" y="68.4" transform="rotate(-90 156 68.4)">2</text>
<text x="158.5" y="68.4" transform="rotate(-90 158.5 68.4)">3</text>
<text x="79.5" y="72.1">6</text>
<text x="79.5" y="74.7">7</text>
<text x="79.5" y="77.2">8</text>
<text x="101.9" y="74.7">10</text>
<text x="101.9" y="72.1">11</text>
<text x="102.4" y="77.2">9</text>
<text x="202.1" y="75.9">1</text>
<text x="190.4" y="79.4">SDA_5</text>
<text x="202.1" y="78.5">2</text>
<text x="202.1" y="81">3</text>
<text x="202.1" y="83.6">4</text>
<text x="236" y="83.2">UV_PWR</text>
<text x="251.6" y="82.3">1</text>
<text x="10.4" y="85.6">B</text>
<text x="155.2" y="89.4" transform="rotate(-90 155.2 89.4)">2</text>
<text x="190.6" y="84.5">SCL_5</text>
<text x="231.4" y="88.3">SHT_31_PWR</text>
<text x="251.6" y="84.8">2</text>
<text x="251.6" y="87.4">3</text>
<text x="251.6" y="89.9">4</text>
<text x="267.8" y="85.6">B</text>
<text x="35.4" y="94.6">UV_PWR</text>
<text x="148.2" y="94.2">1</text>
<text x="251.6" y="92.5">5</text>
<text x="41.6" y="101.9">1</text>
<text x="48.5" y="97" transform="rotate(-90 48.5 97)">2</text>
<text x="155.2" y="97" transform="rotate(-90 155.2 97)">3</text>
<text x="237.7" y="98.3" transform="rotate(-90 237.7 98.3)">2</text>
<text x="48.5" y="104.6" transform="rotate(-90 48.5 104.6)">3</text>
<text x="201.4" y="102.2">TSL2561_POWER</text>
<text x="230.8" y="103.1">1</text>
<text x="237.7" y="105.9" transform="rotate(-90 237.7 105.9)">3</text>
<text x="81" y="116.2">GEIGER_Z</text>
<text x="101.8" y="117.9">4</text>
<text x="101.8" y="115.3">5</text>
<text x="80.9" y="121.3">GEIGER_Y</text>
<text x="101.8" y="125.5">1</text>
<text x="101.8" y="122.9">2</text>
<text x="101.8" y="120.4">3</text>
<text x="195.1" y="120">SHT_31_PWR</text>
<text x="80.9" y="126.4">GEIGER_X</text>
<text x="93" y="131.3" transform="rotate(-90 93 131.3)">2</text>
<text x="211.1" y="128.8" transform="rotate(-90 211.1 128.8)">2</text>
<text x="254.2" y="130.6">7</text>
<text x="10.4" y="135.6">C</text>
<text x="57" y="135.3">GEIGER_POWER</text>
<text x="86" y="136.1">1</text>
<text x="147.3" y="134">CR2032_POS</text>
<text x="166.5" y="133.1">1</text>
<text x="166.5" y="135.6">2</text>
<text x="177.3" y="132.7">SHT31_RESET</text>
<text x="204.1" y="133.6">1</text>
<text x="211.1" y="136.4" transform="rotate(-90 211.1 136.4)">3</text>
<text x="235.9" y="136.5">SDA_3.3</text>
<text x="254.2" y="135.6">5</text>
<text x="254.2" y="133.1">6</text>
<text x="267.8" y="135.6">C</text>
<text x="93" y="138.9" transform="rotate(-90 93 138.9)">3</text>
<text x="142.6" y="139.1">2560_TX_GPS_RX</text>
<text x="143.2" y="141.6">2560_RX_GPS_TX</text>
<text x="166.5" y="138.2">3</text>
<text x="166.5" y="140.7">4</text>
<text x="166.5" y="143.3">5</text>
<text x="236.1" y="139.1">SCL_3.3</text>
<text x="254.2" y="143.3">2</text>
<text x="254.2" y="140.7">3</text>
<text x="254.2" y="138.2">4</text>
<text x="157.7" y="146.5" transform="rotate(-90 157.7 146.5)">2</text>
<text x="242.8" y="149.1" transform="rotate(-90 242.8 149.1)">2</text>
<text x="254.2" y="145.8">1</text>
<text x="118.6" y="150.5">GPS_POWER</text>
<text x="150.8" y="151.4">1</text>
<text x="157.7" y="154.2" transform="rotate(-90 157.7 154.2)">3</text>
<text x="207.2" y="153">MS5607_POWER</text>
<text x="235.9" y="153.9">1</text>
<text x="58.6" y="158.5">1</text>
<text x="58.6" y="161">2</text>
<text x="75.1" y="161">5</text>
<text x="75.1" y="158.5">6</text>
<text x="81.4" y="159.4">SDA_5</text>
<text x="81.4" y="161.9">SCL_5</text>
<text x="242.8" y="156.7" transform="rotate(-90 242.8 156.7)">3</text>
<text x="58.6" y="163.6">3</text>
<text x="75.1" y="163.6">4</text>
<text x="85.2" y="177.5">1</text>
<text x="109.4" y="176.3">3</text>
<text x="125.9" y="176.3">2</text>
<text x="10.4" y="185.6">D</text>
<text x="85.2" y="180.1">2</text>
<text x="85.2" y="182.6">3</text>
<text x="117.9" y="183.4" transform="rotate(-90 117.9 183.4)">1</text>
<text x="148" y="182.6" transform="rotate(-90 148 182.6)">CR2032_POS</text>
<text x="267.8" y="185.6">D</text>
<text x="35" y="205.5">1</text>
<text x="85" y="205.5">2</text>
<text x="135" y="205.5">3</text>
<text x="185" y="205.5">4</text>
<text x="235" y="205.5">5</text>
</g>
<g font-size="1.8" fill="#008484">
<text x="45.8" y="15.3">+5V</text>
<text x="58.2" y="22.5">P18</text>
<text x="94.2" y="23.4">+3.3V</text>
<text x="116.6" y="23.5">LSM9DS1</text>
<text x="116.6" y="21.2">P17</text>
<text x="148.4" y="19.2" transform="rotate(-90 148.4 19.2)">+5V</text>
<text x="173.3" y="19.7">+3.3V</text>
<text x="254.7" y="23.8" transform="rotate(-90 254.7 23.8)">P19</text>
<text x="28.1" y="27.4">PSMN9R1-30YL,115</text>
<text x="31.4" y="29.9">R22</text>
<text x="58.1" y="24.8">PIEZO</text>
<text x="81.4" y="27.4">PSMN9R1-30YL,115</text>
<text x="84.7" y="29.9">R23</text>
<text x="142.9" y="28.7">C18</text>
<text x="182.3" y="28.7">C19</text>
<text x="240.9" y="24.8">R68</text>
<text x="241.6" y="27.4">22</text>
<text x="32.1" y="32.4">1k</text>
<text x="49.7" y="32.4">Q7</text>
<text x="85.4" y="32.4">1k</text>
<text x="103" y="32.4">Q8</text>
<text x="110.6" y="33.8">C20</text>
<text x="143" y="31">10pF</text>
<text x="156" y="34.9">HV1</text>
<text x="163.4" y="34.9">LV1</text>
<text x="182.3" y="31">10pF</text>
<text x="184.5" y="35">22</text>
<text x="191.1" y="30.9" transform="rotate(-90 191.1 30.9)">4.7k</text>
<text x="193.6" y="30.8" transform="rotate(-90 193.6 30.8)">R48</text>
<text x="196.1" y="30.9" transform="rotate(-90 196.1 30.9)">4.7k</text>
<text x="198.7" y="30.8" transform="rotate(-90 198.7 30.8)">R49</text>
<text x="201.2" y="30.9" transform="rotate(-90 201.2 30.9)">4.7k</text>
<text x="203.8" y="30.8" transform="rotate(-90 203.8 30.8)">R50</text>
<text x="225.5" y="35.4" transform="rotate(-90 225.5 35.4)">+3.3V</text>
<text x="38.7" y="38.8" transform="rotate(-90 38.7 38.8)">100k</text>
<text x="41.2" y="38.5" transform="rotate(-90 41.2 38.5)">R24</text>
<text x="92" y="38.8" transform="rotate(-90 92 38.8)">100k</text>
<text x="94.5" y="38.5" transform="rotate(-90 94.5 38.5)">R25</text>
<text x="110.7" y="36.1">0.1uF</text>
<text x="133" y="41.3">R72</text>
<text x="133.7" y="38.8">22</text>
<text x="156" y="38.7">HV2</text>
<text x="163.4" y="38.7">LV2</text>
<text x="183.8" y="37.5">R69</text>
<text x="257.2" y="40.6" transform="rotate(-90 257.2 40.6)">MICRO_SD_CARD</text>
<text x="129.9" y="46.5">GND</text>
<text x="156" y="42.5">HVcc</text>
<text x="156" y="46.4">GND</text>
<text x="162.4" y="42.5">LVcc</text>
<text x="162.7" y="46.4">GND</text>
<text x="186.2" y="46.2">GND</text>
<text x="219.9" y="46.3">22uF</text>
<text x="220.9" y="44">C21</text>
<text x="229.9" y="47.7">Q9</text>
<text x="236.5" y="43.7" transform="rotate(-90 236.5 43.7)">2</text>
<text x="237.2" y="43.9">PSMN9R1-30YL,115</text>
<text x="246" y="45.1">R26</text>
<text x="246.7" y="47.7">1k</text>
<text x="36.3" y="48.3">GND</text>
<text x="48.3" y="50.9">+5V</text>
<text x="75" y="53.4">+5V</text>
<text x="89.6" y="48.3">GND</text>
<text x="156" y="50.2">HV3</text>
<text x="156" y="54">HV4</text>
<text x="163.4" y="54">LV4</text>
<text x="163.4" y="50.2">LV3</text>
<text x="178.7" y="48.9">R70</text>
<text x="178.7" y="52.8">R71</text>
<text x="184.5" y="50.2">22</text>
<text x="245.7" y="53.7" transform="rotate(-90 245.7 53.7)">R27</text>
<text x="60.4" y="59.1">LANDING_LED</text>
<text x="60.7" y="56.8">P20</text>
<text x="184.5" y="54">22</text>
<text x="243.1" y="54" transform="rotate(-90 243.1 54)">100k</text>
<text x="30.6" y="60.4">PSMN9R1-30YL,115</text>
<text x="33.9" y="62.9">R28</text>
<text x="34.6" y="65.5">1k</text>
<text x="52.3" y="65.5">Q11</text>
<text x="83.6" y="60.3">32kHz</text>
<text x="83.6" y="62.9">VCC</text>
<text x="83.6" y="65.4">INT/SQW</text>
<text x="93.5" y="65.4">V_BAT</text>
<text x="95.6" y="62.9">SDA</text>
<text x="95.8" y="60.3">SCL</text>
<text x="150.2" y="60.2">P21</text>
<text x="151.8" y="62.8">DS18B20</text>
<text x="208" y="64.4">P11</text>
<text x="235.8" y="65.6" transform="rotate(-90 235.8 65.6)">GND</text>
<text x="41.2" y="71.8" transform="rotate(-90 41.2 71.8)">100k</text>
<text x="43.7" y="71.5" transform="rotate(-90 43.7 71.5)">R29</text>
<text x="83.6" y="67.9">RST</text>
<text x="83.6" y="70.5">NC</text>
<text x="95.4" y="67.9">GND</text>
<text x="96.7" y="70.5">NC</text>
<text x="207.6" y="66.7">UV_ADC</text>
<text x="83.6" y="73">NC</text>
<text x="83.6" y="75.6">NC</text>
<text x="96.7" y="75.6">NC</text>
<text x="96.7" y="73">NC</text>
<text x="188.2" y="76.8">+3.3V</text>
<text x="38.8" y="81.3">GND</text>
<text x="83.6" y="78.1">NC</text>
<text x="96.7" y="78.1">NC</text>
<text x="112.3" y="81.6" transform="rotate(-90 112.3 81.6)">PWR_FLAG</text>
<text x="146.9" y="79.3">4.7k</text>
<text x="146.9" y="81.8">R30</text>
<text x="190" y="81.5">+5V</text>
<text x="208" y="79.7">P3</text>
<text x="208" y="82">SENSOR_I2C</text>
<text x="104.9" y="88.9">GND</text>
<text x="134.8" y="88.3">PSMN9R1-30YL,115</text>
<text x="156.8" y="85">+5V</text>
<text x="257.6" y="87.3">P23</text>
<text x="138.1" y="90.9">R35</text>
<text x="138.7" y="93.4">1k</text>
<text x="156.5" y="93.4">Q10</text>
<text x="163.9" y="91">C24</text>
<text x="164" y="93.3">0.1uF</text>
<text x="250.2" y="95.9">EXT_SENSORS</text>
<text x="28.1" y="97.2">PSMN9R1-30YL,115</text>
<text x="32.1" y="101">1k</text>
<text x="49.8" y="101">Q12</text>
<text x="145.3" y="99.7" transform="rotate(-90 145.3 99.7)">100k</text>
<text x="147.9" y="99.4" transform="rotate(-90 147.9 99.4)">R36</text>
<text x="217.3" y="98.5">PSMN9R1-30YL,115</text>
<text x="220.6" y="99.7">R31</text>
<text x="240.3" y="99.7">C22</text>
<text x="250.5" y="99.7">C23</text>
<text x="31.4" y="103.6">R37</text>
<text x="38.7" y="107.4" transform="rotate(-90 38.7 107.4)">100k</text>
<text x="41.2" y="107" transform="rotate(-90 41.2 107)">R38</text>
<text x="221.3" y="102.3">1k</text>
<text x="238.8" y="104.8">0.1uF</text>
<text x="239" y="102.3">Q13</text>
<text x="250.6" y="104.8">0.1uF</text>
<text x="104.3" y="113.6">P9</text>
<text x="143" y="109.2">GND</text>
<text x="227.9" y="108.6" transform="rotate(-90 227.9 108.6)">100k</text>
<text x="230.4" y="108.3" transform="rotate(-90 230.4 108.3)">R33</text>
<text x="36.3" y="116.8">GND</text>
<text x="81.5" y="118.7">+3.3V</text>
<text x="225.5" y="118.1">GND</text>
<text x="25.5" y="122">+5V</text>
<text x="23.5" y="131.6">C27</text>
<text x="35" y="131.6">C28</text>
<text x="72.5" y="131.5">PSMN9R1-30YL,115</text>
<text x="102.6" y="128.8">Geiger</text>
<text x="190.7" y="129">PSMN9R1-30YL,115</text>
<text x="194" y="130.2">R32</text>
<text x="23.6" y="133.9">10pF</text>
<text x="35" y="133.9">22uF</text>
<text x="75.8" y="132.8">R51</text>
<text x="76.5" y="135.3">1k</text>
<text x="94.3" y="135.3">Q15</text>
<text x="102.2" y="135.3">C45</text>
<text x="102.3" y="137.6">22uF</text>
<text x="150.1" y="136.4">+3.3V</text>
<text x="194.6" y="132.8">1k</text>
<text x="212.4" y="132.8">Q14</text>
<text x="260.3" y="137.7">MS5607</text>
<text x="24.8" y="143.5">GND</text>
<text x="83.1" y="141.7" transform="rotate(-90 83.1 141.7)">100k</text>
<text x="85.6" y="141.3" transform="rotate(-90 85.6 141.3)">R52</text>
<text x="172.2" y="140.4">GPS</text>
<text x="172.5" y="138.1">P27</text>
<text x="201.2" y="139.1" transform="rotate(-90 201.2 139.1)">100k</text>
<text x="203.8" y="138.8" transform="rotate(-90 203.8 138.8)">R34</text>
<text x="260.1" y="140">P26</text>
<text x="25.5" y="147.4">+5V</text>
<text x="137.3" y="146.7">PSMN9R1-30YL,115</text>
<text x="140.6" y="148">R40</text>
<text x="222.4" y="149.3">PSMN9R1-30YL,115</text>
<text x="235.2" y="144.1">+3.3V</text>
<text x="80.7" y="151.1">GND</text>
<text x="141.3" y="150.5">1k</text>
<text x="159" y="150.5">Q16</text>
<text x="166.4" y="151.9">C26</text>
<text x="166.5" y="154.2">0.1uF</text>
<text x="201.3" y="150.5" transform="rotate(-90 201.3 150.5)">GND</text>
<text x="225.7" y="150.5">R39</text>
<text x="226.4" y="153.1">1k</text>
<text x="244.1" y="153.1">Q17</text>
<text x="251.5" y="154.5">C25</text>
<text x="23.5" y="157">C29</text>
<text x="23.6" y="159.3">10pF</text>
<text x="35" y="157">C30</text>
<text x="35" y="159.3">22uF</text>
<text x="45.5" y="158.9">+BATT</text>
<text x="47.6" y="162">GND</text>
<text x="61.1" y="156.9">U5</text>
<text x="62.6" y="159.4">VCC</text>
<text x="62.6" y="161.9">GND</text>
<text x="68.3" y="159.4">SDA</text>
<text x="68.5" y="161.9">SCL</text>
<text x="147.9" y="156.9" transform="rotate(-90 147.9 156.9)">100k</text>
<text x="150.4" y="156.6" transform="rotate(-90 150.4 156.6)">R42</text>
<text x="233" y="159.4" transform="rotate(-90 233 159.4)">100k</text>
<text x="235.5" y="159.1" transform="rotate(-90 235.5 159.1)">R41</text>
<text x="251.6" y="156.8">0.1uF</text>
<text x="61.3" y="167.1">FUEL_GAUGE</text>
<text x="62.6" y="164.5">ALT</text>
<text x="68.4" y="164.5">QST</text>
<text x="84.4" y="164.4">GND</text>
<text x="145.5" y="166.4">GND</text>
<text x="24.8" y="168.9">GND</text>
<text x="25.5" y="172.8">+5V</text>
<text x="77.5" y="170.3">+5V</text>
<text x="112.2" y="172.7">LD1117S33TR</text>
<text x="116.5" y="170.4">U16</text>
<text x="230.6" y="168.9">GND</text>
<text x="91.2" y="180">P28</text>
<text x="100.4" y="177.7" transform="rotate(-90 100.4 177.7)">+5V</text>
<text x="112.5" y="177.2">VI</text>
<text x="121.1" y="177.2">VO</text>
<text x="136.1" y="177.2">+3.3V</text>
<text x="23.5" y="182.4">C33</text>
<text x="23.6" y="184.7">10pF</text>
<text x="35" y="182.4">C34</text>
<text x="35" y="184.7">22uF</text>
<text x="49.2" y="183.3">0.1uF</text>
<text x="50.7" y="181">C31</text>
<text x="61.2" y="183.3">22uF</text>
<text x="62.1" y="181">C32</text>
<text x="71.6" y="180.9">+BATT</text>
<text x="90.9" y="182.3">5V_BOOST</text>
<text x="118.7" y="180.8" transform="rotate(-90 118.7 180.8)">GND</text>
<text x="134" y="181">C46</text>
<text x="134" y="183.3">22uF</text>
<text x="136.9" y="189.8">3V 2032</text>
<text x="140.9" y="187.5">BT1</text>
<text x="24.8" y="194.3">GND</text>
<text x="80.7" y="196.3" transform="rotate(-90 80.7 196.3)">GND</text>
<text x="118.8" y="195" transform="rotate(-90 118.8 195)">GND</text>
<text x="148" y="200.1" transform="rotate(-90 148 200.1)">GND</text>
</g>
</svg>
